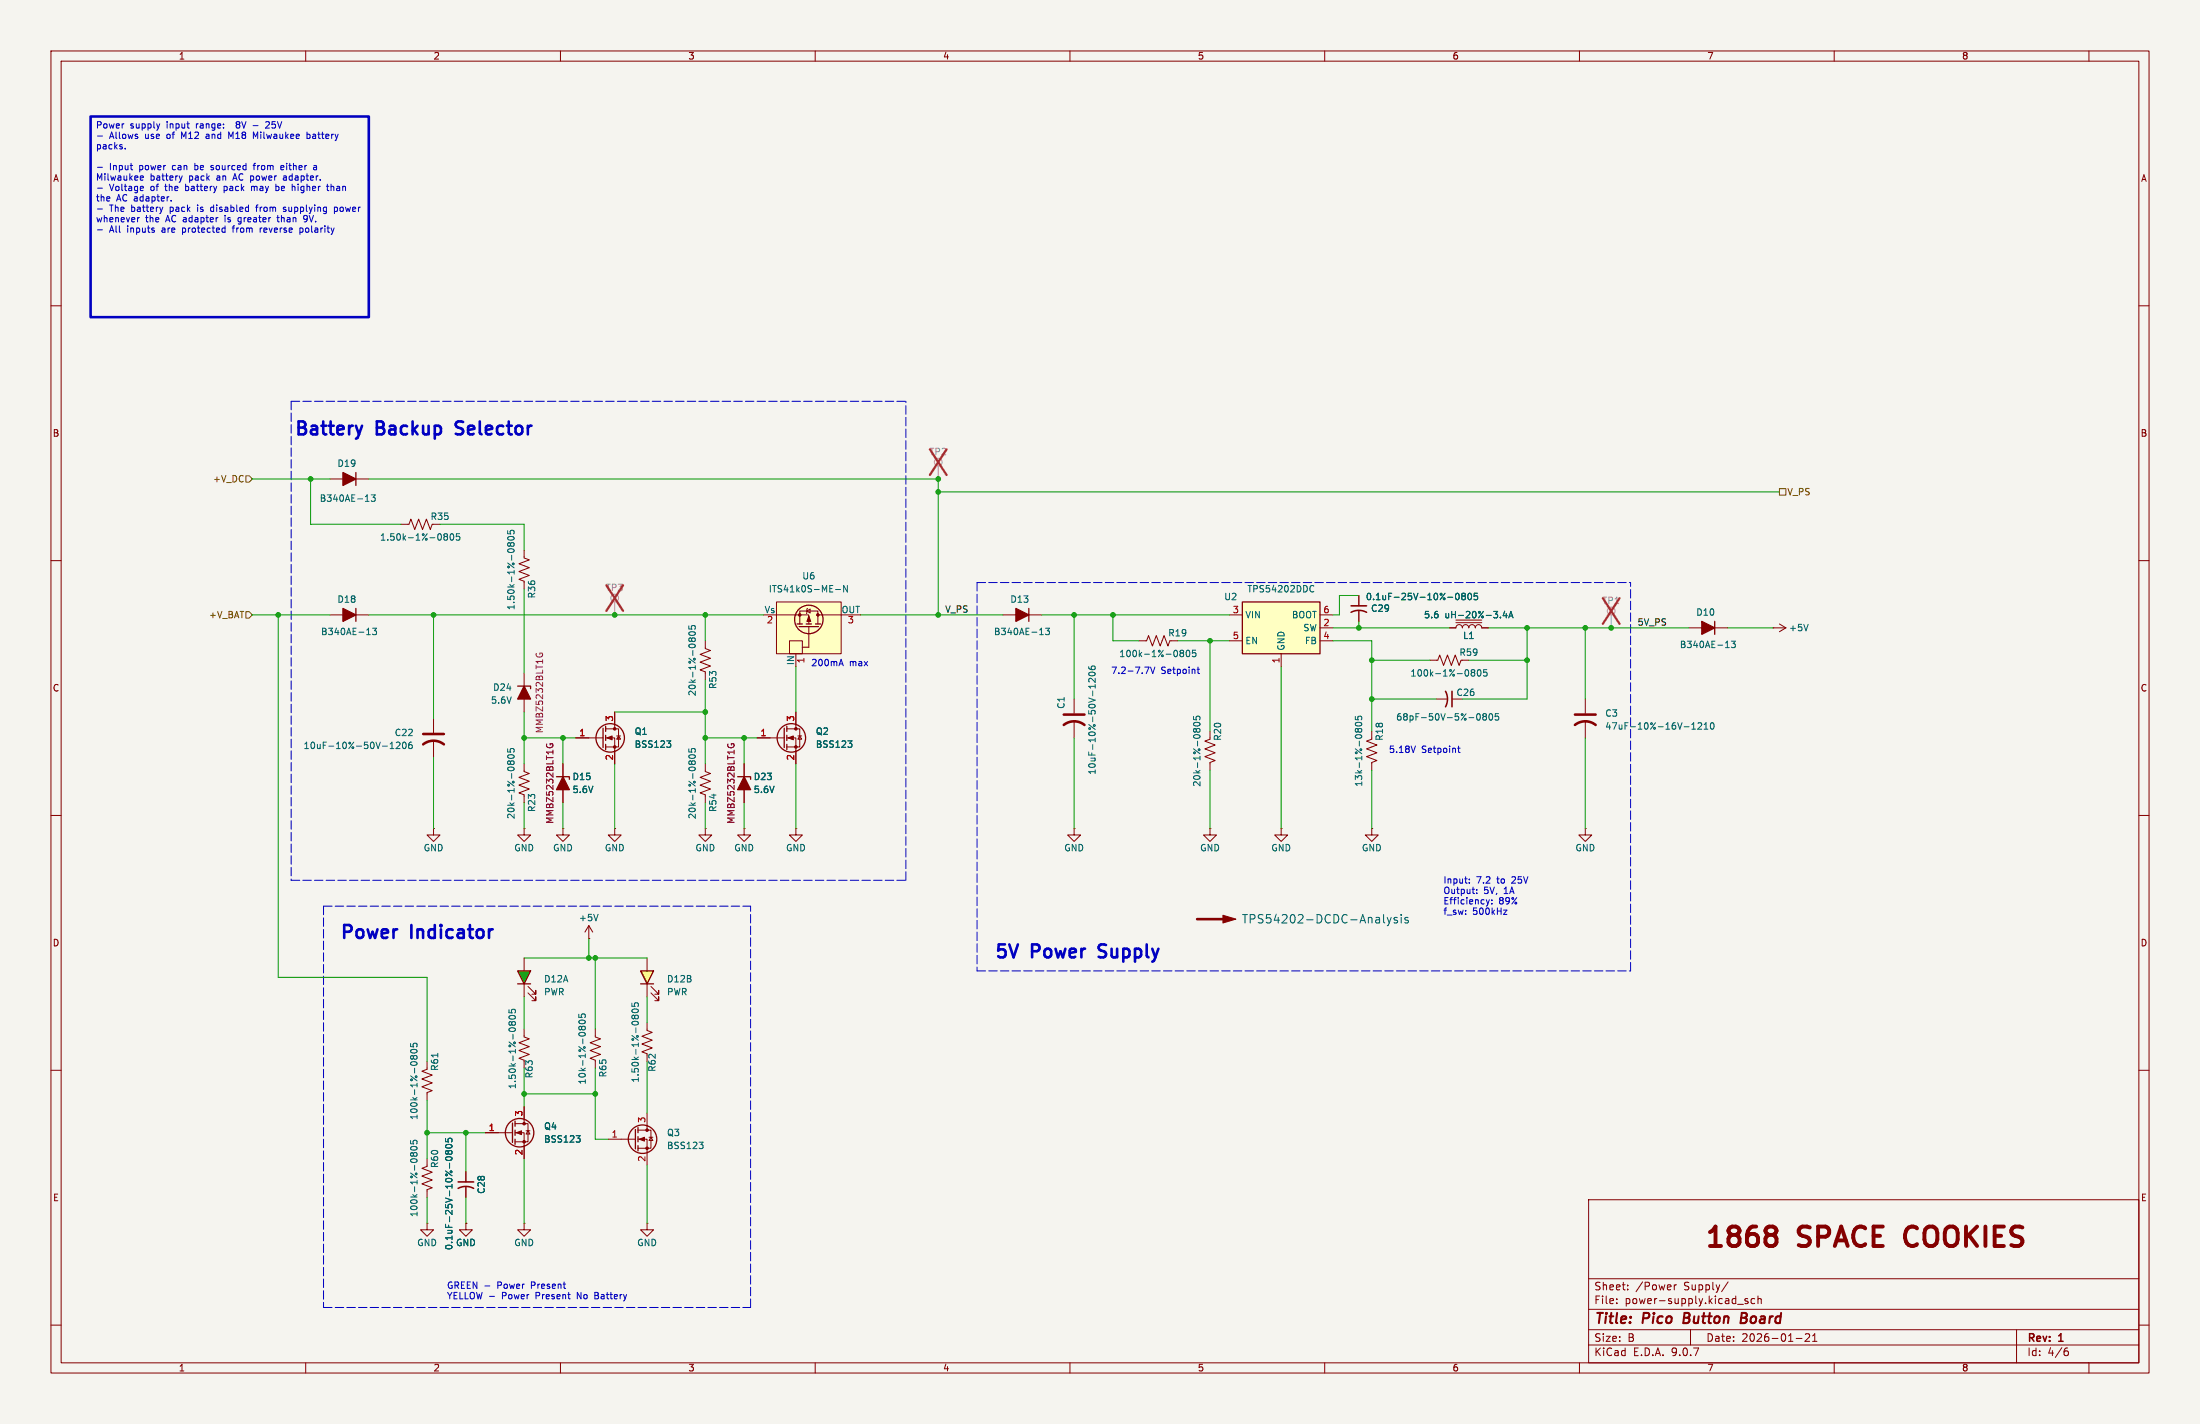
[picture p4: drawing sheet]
<svg xmlns="http://www.w3.org/2000/svg" width="432mm" height="279mm" viewBox="0 0 432 279" stroke-linecap="round" stroke-linejoin="round" font-family="sans-serif">
<path d="M0 0h431.8v279.4h-431.8z" fill="#f5f4ef" stroke="#f5f4ef" stroke-width=".2"/>
<g fill="none" stroke="#840000" stroke-width=".2">
<path d="M10 10h411.8v259.4h-411.8zM12 12h407.8v255.4h-407.8zM60 10v2M110 10v2M160 10v2M210 10v2M260 10v2M310 10v2M360 10v2M410 10v2M10 60h2M419.8 60h2"/>
<path d="M64.8 94h2.5M69.8 94h2.6M10 110h2M78.7 102.9h1.6l.3-1 .8 2 .8-2 .7 2 .8-2 .8 2 .3-1h1.6M102.9 108v1.5l1 .4-2 .7 2 .8-2 .7 2 .8-2 .8 1 .3v1.6M419.8 110h2M64.8 120.7h2.5M69.8 120.7h2.6M10 160h2M102.9 149.9v1.5l1 .4-2 .7 2 .8-2 .8 2 .7-2 .8 1 .4v1.5M110.5 149.9v2.5M110.5 154.9v2.6"/>
<path d="M146 149.9v2.5M146 154.9v2.6M419.8 160h2M102.9 162.6v1.2h1.2l-1.2 1.3-1.3-1.3h1.3M102.9 162.6h.1M110.5 162.6v1.2h1.3l-1.3 1.3-1.3-1.3h1.3M110.5 162.6h.1M120.6 162.6v1.2h1.3l-1.3 1.3-1.2-1.3h1.2M120.6 162.6h.1M146 162.6v1.2h1.3l-1.3 1.3-1.2-1.3h1.2M146 162.6h.1M156.2 162.6v1.2h1.3l-1.3 1.3-1.3-1.3h1.3"/>
<path d="M156.2 162.6h.1M115.6 184.2h.1M115.6 181.6l-.8 1.3M115.6 181.6l.7 1.3M115.6 181.6v2.6M10 210h2M102.9 201.9v1.6l1 .3-2 .8 2 .8-2 .7 2 .8-2 .7 1 .4M116.8 201.9v1.6l1.1 .3-2.1 .8 2.1 .8-2.1 .7 2.1 .8-2.1 .7 1 .4v1.6M419.8 210h2M311.8 235.4h108v32h-108zM10 260h2M311.8 256.9h108"/>
<path d="M311.8 250.9h108M317.3 255.6v.2M317.3 254.9v.1M319.5 252.9v.2M319.5 252.2v.1M328.6 252.1v1M329 252.1l-.2 .1-.2 .2M339.2 251.5l-1.3 1.9M341 255.9h1.2M343 254.9l-.3-.1-.2 .2v.2l.5 .2v.3h-.5M344.4 254.9l-.4-.1-.3 .3 .1 .6h.6M345 254.9l.3-.1 .3 .1 .1 .9"/>
<path d="M345 254.3v1.5M419.8 260h2M60 267.4v2M110 267.4v2M160 267.4v2M210 267.4v2M260 267.4v2M310 267.4v2M311.8 263.9h108M311.8 260.9h108M331.8 260.9v3M352.5 262.6h1.2"/>
<path d="M354.3 261.8l.6-.1 .2 .1 .1 .3-.9 1.1h.9M355.8 263.2h.8M355.8 262.1l.4-.4v1.5M360 267.4v2M395.8 260.9v6.5M405.4 265.1h.4l.2 .2-.1 .5-.5 .2M405.8 264.5l-.4 .1M410 267.4v2"/>
</g>
<path d="M330.6 257.6l-.2 2h.7M341.8 258.6h.6M342.4 258.6l.3 .1M342.5 257.6h-.6l-.3 2 1-.1M342.6 258.5l-.2 .1" fill="none" stroke="#840000" stroke-width=".4"/>
<path d="M347.2 240.7h.8a.82 .82 0 0 1 .7 .8 .82 .82 0 0 1-.7 .8M347.2 242.3h.8M348 242.3l.5 .4 .2 .3v.7l-.4 .6-.3 .2h-.8M374.3 241.2a2.64 2.64 0 0 0 0 2.7" fill="none" stroke="#840000" stroke-width=".76"/>
<g fill="none" stroke="#9c9b98" stroke-width=".2">
<path d="M120.6 118.1v2.6"/>
<circle cx="120.6" cy="117.3" r=".76"/>
</g>
<path d="M119 114.8l3.3 5.1M122.3 114.8l-3.3 5.1" fill="none" stroke="#e12e31" stroke-width=".46"/>
<path d="M69.8 92.7v2.6M69.8 119.4v2.5M109.2 152.4h2.6v.5M144.8 152.4h2.5v.5" fill="none" stroke="#840000" stroke-width=".25"/>
<g fill="#840000" stroke="#840000" stroke-width=".25">
<path d="M146 152.4l1.3 2.5h-2.5z"/>
<path d="M67.3 92.7l2.5 1.3-2.5 1.3z"/>
<path d="M67.3 119.4l2.5 1.3-2.5 1.2z"/>
<path d="M110.5 152.4l1.3 2.5h-2.6z"/>
</g>
<path d="M107.3 146v.3l.1 .3M108 146.2v-.3l.5 .1v.3l-.2 .3M142.9 146l-.1 .3 .2 .3M143.5 146.2v-.3l.5 .1 .1 .3-.2 .3" fill="none" stroke="#840084" stroke-width=".2"/>
<g fill="none" stroke="#006464" stroke-width=".2">
<path d="M71.7 98.4h.7M72.9 97.1h.7l-.4 .5 .4 .1v.5l-.2 .2-.5-.2M87.4 105.3l-.3-.3 .3-.3h.2l.2 .3-.2 .3M87.4 105.3l-.3 .2 .1 .4 .2 .1 .3-.1 .1-.2v-.2l-.2-.2M87.4 105.3h.2M88.5 104.8l.1-.1a.68 .68 0 0 1 .5 .7 .68 .68 0 0 1-.5 .6 .84 .84 0 0 1-.1-1.2zM90.2 104.7h-.6l-.1 .6 .2-.1 .4 .1 .2 .1-.1 .5-.2 .1-.5-.1M99.6 104.1v.6l.6 .1-.1-.2 .1-.4 .2-.2 .4 .1 .1 .2-.1 .5M99.8 105.4a.69 .69 0 0 1 1.1 .3 .72 .72 0 0 1-1.3-.1zM100.2 106.7l-.3-.2-.3 .2 .1 .4 .2 .1 .3-.2M100.2 106.7v.3M100.2 106.7l.2-.2h.4l.1 .2-.1 .4-.1 .1-.4-.1-.1-.1"/>
<path d="M72 124.5h.7M73.1 123.3h.8l-.4 .4 .3 .2v.5l-.1 .1-.6-.1M99.6 146.9v.6l.6 .1-.1-.2 .1-.4 .2-.1h.4l.1 .2-.1 .5M99.8 148.2a.69 .69 0 0 1 1.1 .3 .72 .72 0 0 1-1.3-.1zM100.2 149.5l-.3-.2-.3 .2v.3M100.2 149.5l.2-.2h.3l.1 .1 .1 .4M100.2 149.5v.3M117.4 179.4l-.4 1.3M99.9 198.1v.6l.6 .1-.1-.2v-.4l.2-.2 .4 .1 .2 .2-.2 .5M100 199.4a.75 .75 0 0 1 1.2 .3 .72 .72 0 0 1-1.3-.2zM113.6 199v.6l.6 .1-.1-.2 .1-.4 .1-.2 .5 .1 .1 .2-.1 .5M100.4 200.7l-.2-.3-.3 .3v.2l.2 .3 .3-.3"/>
<path d="M100.4 200.7l.3-.3h.2l.3 .3-.1 .4-.2 .1-.3-.1-.2-.2M100.4 200.7v.2M113.7 200.3a.69 .69 0 0 1 1.2 .3 .72 .72 0 0 1-1.3-.2zM114.2 201.6l-.3-.2-.3 .2v.2M114.2 201.6l.2-.2h.2l.2 .1 .1 .3M114.2 201.6v.2"/>
</g>
<path d="M125.7 190.5h2.6l-1.3 2.5z" fill="#ff0"/>
<path d="M127 188v2.5M127 193v2.6M127.8 194.8l1.5 1.5v-.7v.7h-.8M127.8 193.5l1.5 1.6v-.8v.8h-.8" fill="none" stroke="#840000" stroke-width=".2"/>
<path d="M125.7 190.5h2.6l-1.3 2.5zM125.7 193h2.6" fill="none" stroke="#840000" stroke-width=".25"/>
<path d="M101.6 190.5h2.5l-1.2 2.5z" fill="#00c200"/>
<g fill="none" stroke="#840000" stroke-width=".2">
<path d="M102.9 132.1v2.5M102.9 137.2v2.5M120.6 139.7v3.3M138.4 125.7v1.6l1 .3-2 .8 2 .8-2 .7 2 .8-2 .7 1 .4v1.6M156.2 139.7v3.3M223.5 125.7h1.5l.4-1 .8 2 .7-2 .8 2 .8-2 .7 2 .4-1h1.5M280.7 129.5h1.5l.4-1 .7 2.1 .8-2.1 .8 2.1 .7-2.1 .8 2.1 .4-1.1h1.5M281.9 137.2h2.1M284.5 123.2l1.3-.1a.63 .63 0 0 1 .6-.5 .63 .63 0 0 1 .6 .6v-.1a.63 .63 0 0 1 .7-.5 .63 .63 0 0 1 .6 .6v-.1a.63 .63 0 0 1 .7-.5 .63 .63 0 0 1 .6 .6v-.1a.63 .63 0 0 1 .6-.5 .63 .63 0 0 1 .6 .6h1.3M285 137.2h2M285.7 122.2h5.1M285.7 121.7h5.1"/>
<path d="M311.1 137.2v2.8M331.5 123.2h2.5M336.5 123.2h2.6M348 123.2h.1M348 123.2h2.5M349.2 122.4l1.3 .8M350.5 123.2l-1.3 .8M85.1 141v2.8M85.1 145.3v3.3M113 144.8h5.4M118.9 143h2.5v3.6h-2.5M118.9 144.8h1.7v5.1"/>
<path d="M121 144.4h.8M121.4 144.4l.4 .6h-.8zM138.4 149.9v1.5l1 .4-2 .7 2 .8-2 .8 2 .7-2 .8 1 .4v1.5M148.6 144.8h5.3M154.4 143h2.6v3.6h-2.6M154.4 144.8h1.8v5.1M156.6 144.4h.8M157 144.4l.4 .6h-.8zM237.5 143.5v1.5l-1 .4 2 .8-2 .7 2 .8-2 .8 2 .7-1 .4v1.5M311.1 141.5v3.3M85.1 162.6v1.2h1.3l-1.3 1.3-1.3-1.3h1.3M85.1 162.6h.1"/>
<path d="M138.4 162.6v1.2h1.3l-1.3 1.3-1.2-1.3h1.2M138.4 162.6h.1M237.5 162.6v1.2h1.3l-1.3 1.3-1.3-1.3h1.3M237.5 162.6h.1M251.5 162.6v1.2h1.2l-1.2 1.3-1.3-1.3h1.3M251.5 162.6h.1M269.2 162.6v1.2h1.3l-1.3 1.3-1.2-1.3h1.2M269.2 162.6h.1M311.1 162.6v1.2h1.3l-1.3 1.3-1.2-1.3h1.2M311.1 162.6h.1M102.9 188v2.5M102.9 193v2.6"/>
<path d="M103.6 194.8l1.6 1.5v-.7v.7h-.8M103.6 193.5l1.6 1.6v-.8v.8h-.8M83.8 208.3v1.5l-1 .4 2 .7-2 .8 2 .8-2 .7 2 .8-1 .4v1.5M102.9 217.2v3.3M127 200.7v1.5l1 .4-2 .7 2 .8-2 .8 2 .7-2 .8 1 .4M127 218.4v3.3M83.8 227.3v1.6l-1 .3 2 .8-2 .8 2 .7-2 .8 2 .7-1 .4v1.6M91.4 229.9v2M91.4 232.9v2.1M95.2 222.3h5.4M101.1 220.5h2.5v3.5h-2.5M101.1 222.3h1.8v5"/>
<path d="M103.3 221.9h.7M103.6 221.9l.4 .6h-.7zM119.4 223.5h5.3M125.2 221.7h2.6v3.6h-2.6M125.2 223.5h1.8v5.1M127.4 223.1h.7M127.8 223.1l.3 .7h-.7zM83.8 240v1.3h1.3l-1.3 1.3-1.3-1.3h1.3M83.8 240h.1M91.4 240v1.3h1.3l-1.3 1.3-1.2-1.3h1.2M91.4 240h.1M102.9 240v1.3h1.2l-1.2 1.3-1.3-1.3h1.3"/>
<path d="M102.9 240h.1M127 240v1.3h1.3l-1.3 1.3-1.3-1.3h1.3M127 240h.1"/>
</g>
<g fill="none" stroke="#840000" stroke-width=".25">
<path d="M101.6 134.6h2.5v.5M336.5 121.9v2.6M118.4 142.9v3.8M118.9 142.5v1M118.9 144.3v1M118.9 146.1v1M153.9 142.9v3.8M154.4 142.5v1M154.4 144.3v1M154.4 146.1v1M101.6 190.5h2.5l-1.2 2.5zM101.6 193h2.5"/>
<path d="M101.1 220v1M100.6 220.3v3.9M101.1 221.7v1.1M101.1 223.5v1M124.7 221.6v3.8M125.2 221.2v1.1M125.2 223v1M125.2 224.8v1"/>
<circle cx="119.8" cy="144.8" r="2.79"/>
<circle cx="155.3" cy="144.8" r="2.79"/>
<circle cx="102" cy="222.2" r="2.79"/>
<circle cx="126.1" cy="223.5" r="2.79"/>
</g>
<g fill="#840000" stroke="#840000" stroke-width=".2">
<path d="M154.7 144.8l1-.4v.8z"/>
<path d="M101.3 222.3l1.1-.4v.7z"/>
<path d="M125.5 223.5l1-.4v.8z"/>
<path d="M119.1 144.8l1-.4v.8z"/>
<path d="M240 179.6l2.6 .7-2.6 .8z"/>
<circle cx="156.2" cy="143" r=".25"/>
<circle cx="156.2" cy="146.6" r=".25"/>
<circle cx="102.9" cy="220.5" r=".25"/>
<circle cx="102.9" cy="224" r=".25"/>
<circle cx="127" cy="221.7" r=".25"/>
<circle cx="127" cy="225.3" r=".25"/>
<circle cx="120.6" cy="143" r=".25"/>
<circle cx="120.6" cy="146.6" r=".25"/>
</g>
<g fill="none" stroke="#006464" stroke-width=".2">
<path d="M295.3 119.9l-.3 .9h.8M135.2 122.8v.6l.6 .1-.1-.2v-.4l.2-.2 .4 .1 .2 .2-.2 .5M135.3 124.1a.69 .69 0 0 1 1.2 .3 .72 .72 0 0 1-1.3-.2zM135.7 125.4l-.3-.2-.2 .2v.2M135.7 125.4l.3-.2h.2l.2 .1 .1 .3M135.7 125.4v.2M231.6 127.9l.2 .2M231.6 127.8l.2-.2h.4l.1 .3-.2 .2M231.8 128.1h.3M231.8 128.1l-.2 .3M232.1 128.1l.2 .3-.1 .4h-.4l-.2-.2M233 127.6h.1a.68 .68 0 0 1 .4 .6 .68 .68 0 0 1-.4 .6 .84 .84 0 0 1-.1-1.2z"/>
<path d="M234.7 127.6h-.6l-.1 .6 .2-.1h.4l.1 .2v.4l-.2 .1-.5-.1M288.7 131.7l.3 .2M288.7 131.6l.3-.2 .3 .1 .2 .2-.3 .2M289 131.9h.2M289 131.9l-.3 .3M289.2 131.9l.3 .3-.2 .4-.3 .1-.3-.3M290.1 131.5l.2-.1a.68 .68 0 0 1 .4 .6 .68 .68 0 0 1-.4 .7l-.3-.5zM291.8 131.4h-.6v.6l.1-.1h.5l.1 .2-.1 .4-.2 .2-.4-.2M295.6 120.4v.8M296.1 121.2l.4-1.2 .5 1.2M296.2 120.9h.6M338.7 127.1h.7"/>
<path d="M339.8 125.8h.8l-.4 .5 .3 .1v.6l-.1 .1-.6-.1M354.9 122.5l-.4 1.3M76.6 146.9h.7M76.6 146l.3-.4v1.3M77.8 145.7l.5-.1 .2 .4-.8 .9h.8M79.1 145.7l.2-.1a.68 .68 0 0 1 .4 .6 .68 .68 0 0 1-.4 .7l-.3-.5zM80.8 145.6l-.4 .1-.1 .2-.1 .7 .2 .3 .5-.1v-.5l-.1-.1-.4-.1-.2 .2M130.9 145.4h.7l-.4 .4M131.4 145.8l.2 .3v.3l-.2 .2M135.2 146.9v.6l.6 .1-.1-.2v-.4l.2-.1h.4l.2 .2-.2 .5M135.3 148.2a.69 .69 0 0 1 1.2 .3 .72 .72 0 0 1-1.3-.1zM135.7 149.5l-.3-.2-.2 .2v.3"/>
<path d="M135.7 149.5v.3M135.7 149.5l.3-.2h.2l.2 .1 .1 .4M166.4 145.4h.8l-.4 .4M167 145.8l.2 .3v.3l-.2 .2M234.3 140.6v.6h.6l-.2-.1 .1-.5 .2-.1 .4 .1 .1 .2-.1 .4M234.3 141.9a.75 .75 0 0 1 1.2 .2 .72 .72 0 0 1-1.2-.1zM234.8 143.2l-.3-.3-.2 .3v.2M234.8 143.2l.2-.3h.3l.2 .2v.3M234.8 143.2v.2M289.9 140.3l.2-.3a.68 .68 0 0 1 .5 .7 .68 .68 0 0 1-.5 .6l-.2-.2M291.3 140.6l-.3-.3 .3-.3h.2l.3 .3-.3 .3M291.3 140.6l-.3 .2 .1 .4 .2 .1 .3-.1 .2-.1v-.3l-.3-.2"/>
<path d="M291.3 140.6h.2M292.4 140.1l.1-.1a.68 .68 0 0 1 .5 .7 .68 .68 0 0 1-.5 .6l-.3-.5zM294.1 140h-.6l-.1 .6 .2-.1 .5 .1 .1 .2-.1 .4-.2 .1-.5-.1M332.1 143.1h.7M332.1 142.2l.3-.4v1.3M333.3 141.9l.5-.1 .2 .4-.8 .9h.8M334.5 143.1h.7M334.5 142.2l.3-.4v1.3M335.9 141.9l.1-.1a.68 .68 0 0 1 .4 .6 .68 .68 0 0 1-.4 .7 .84 .84 0 0 1-.1-1.2zM272.3 180l.4 1.1M273.1 180l-.4 1.1M275 179.4v.2"/>
<path d="M275 180v1.1M124 196.8v.6l.6 .1-.1-.2 .1-.4 .1-.1h.5l.1 .2-.1 .5M124.1 198.2a.75 .75 0 0 1 1.2 .2 .72 .72 0 0 1-1.3-.1zM124.6 199.4l-.3-.2-.3 .2v.3l.3 .2 .3-.2M124.6 199.4l.2-.2h.3l.2 .2-.1 .4-.1 .1-.4-.1-.1-.1M124.6 199.4v.3M272.7 181.1l-.2 .4-.2 .1M274.2 180.1l-.4-.1-.2 .2 .1 .3 .5 .1v.4h-.6M276.4 180.1l-.4-.1-.3 .2 .1 .3 .6 .1v.4h-.7M80.6 204.7v.6l.6 .1-.1-.2v-.4l.2-.1h.4l.2 .2-.2 .5M80.7 206a.69 .69 0 0 1 1.2 .3 .72 .72 0 0 1-1.3-.1zM81.1 207.6l-.2 .2"/>
<path d="M81.1 207.3l-.2-.2-.3 .1v.4l.2 .2M81.1 207.3l.3-.2 .4 .1 .1 .4-.3 .2M81.1 207.3v.3M81.1 207.6l.3 .2M85.9 206.7v.7M80.6 223.8v.6l.6 .1-.1-.2v-.4l.2-.2 .4 .1 .2 .2-.2 .5M80.7 225.1a.69 .69 0 0 1 1.2 .3 .72 .72 0 0 1-1.3-.2zM81.1 226.4l-.2-.2-.3 .1v.3l.2 .3M81.1 226.4v.2M81.1 226.4l.3-.2 .4 .1 .1 .3-.3 .3M81.1 226.6l-.2 .3M81.1 226.6l.3 .3"/>
<path d="M87.4 223.4v.6l.7 .1-.2-.2 .1-.4 .2-.2 .4 .1 .1 .2-.1 .5M87.5 224.7a.75 .75 0 0 1 1.2 .3 .72 .72 0 0 1-1.3-.2zM87.5 227.1a.75 .75 0 0 1 1.2 .3 .72 .72 0 0 1-1.3-.1zM88 226l-.3-.2-.3 .2v.2l.3 .3 .3-.3M88 226l.2-.2h.4l.1 .2v.4l-.2 .1-.4-.1-.1-.2M88 226v.2M113.1 222.8h.8l-.5 .5M113.6 223.3l.3 .3v.3l-.3 .2M137.2 224.1h.8l-.4 .5M137.8 224.6l.2 .2v.3l-.2 .3"/>
</g>
<path d="M283.7 135.6a3.2 3.2 0 0 1 0 3.1M285 135.6v3.1M89.9 233.2a3.2 3.2 0 0 1 3.1 0M89.9 231.9h3.1" fill="none" stroke="#840000" stroke-width=".3"/>
<path d="M83.1 146.1a3.3 3.3 0 0 1 4 0M83.1 144h4M309.1 142.2a3.3 3.3 0 0 1 4.1 0M309.1 140.2h4.1M234.9 180.3h6.4" fill="none" stroke="#840000" stroke-width=".51"/>
<g fill="#840000" stroke="#840000" stroke-width=".25">
<path d="M102.9 134.6l1.2 2.6h-2.5z"/>
<path d="M334 121.9l2.5 1.3-2.5 1.3z"/>
</g>
<path d="M105.3 128.2l-.1 .3 .2 .3M106 128.4v-.3l.4 .1 .1 .3-.2 .3" fill="none" stroke="#840084" stroke-width=".2"/>
<g fill="none" stroke="#9c9b98" stroke-width=".2">
<path d="M184.1 91.4v2.6M316.2 120.7v2.5"/>
<circle cx="184.1" cy="90.7" r=".76"/>
<circle cx="316.2" cy="119.9" r=".76"/>
</g>
<path d="M182.5 88.2l3.3 5M185.8 88.2l-3.3 5M314.6 117.4l3.3 5M317.9 117.4l-3.3 5" fill="none" stroke="#e12e31" stroke-width=".46"/>
<path d="M243.8 118.1h15.3v10.2h-15.3z" fill="#ffffc2"/>
<path d="M201.9 119.4v2.5M243.8 118.1h15.3v10.2h-15.3z" fill="none" stroke="#840000" stroke-width=".25"/>
<g fill="none" stroke="#840000" stroke-width=".2">
<path d="M266.7 116.8v2.1M266.7 119.9v2M196.8 120.7h2.6M201.9 120.7h2.6M210.8 137.2v2.8M241.3 120.7h2.5M241.3 125.7h2.5M251.5 128.3v2.5M259.1 120.7h2.5M259.1 125.7h2.5M259.1 123.2h2.5M210.8 141.5v3.3"/>
<path d="M269.2 143.5v1.5l-1 .4 2.1 .8-2.1 .7 2.1 .8-2.1 .8 2.1 .7-1.1 .4v1.5M210.8 162.6v1.2h1.3l-1.3 1.3-1.3-1.3h1.3M210.8 162.6h.1"/>
</g>
<g fill="none" stroke="#006464" stroke-width=".2">
<path d="M257.3 114.9l.6 .1M257.9 116l-.6 .1M285.8 116.5l.2-.1a.68 .68 0 0 1 .4 .6 .68 .68 0 0 1-.4 .7l-.3-.5zM287.1 116.9l-.2-.2 .2-.3h.3l.2 .2-.2 .3M287.1 116.9l-.2 .3v.4l.2 .1 .4-.1 .1-.2v-.2l-.2-.3M287.1 116.9h.3M288.2 116.5l.2-.1a.68 .68 0 0 1 .4 .6 .68 .68 0 0 1-.4 .7l-.3-.5zM290 116.4h-.6l-.1 .6 .2-.1h.4l.1 .2v.5l-.2 .1-.5-.1M204 124.5h.8M205.2 123.3h.8l-.4 .4 .3 .2v.5l-.2 .1-.5-.1M213.7 130.8v.4l.3 .1 .7 .1 .3-.2-.2-.5h-.4l-.2 .1v.4l.2 .2M213.7 132.1a.75 .75 0 0 1 1.3 .2 .72 .72 0 0 1-1.3-.1z"/>
<path d="M215 133.1v.8l-1-.8-.3 .2 .1 .5M215 134.3v.7M215 134.7h-1.3l.3 .3M266 140.6v.6h.6l-.1-.1 .1-.5 .1-.1 .5 .1 .1 .2-.1 .4M266.1 141.9a.75 .75 0 0 1 1.2 .2 .72 .72 0 0 1-1.3-.1zM266.6 143.2l-.3-.3-.3 .3v.2M266.6 143.2l.2-.3h.2l.2 .2 .1 .3M266.6 143.2v.2"/>
</g>
<path d="M265.2 118.9h3M265.2 120.1a3.2 3.2 0 0 1 3 0" fill="none" stroke="#840000" stroke-width=".3"/>
<path d="M199.4 119.4l2.5 1.3-2.5 1.2z" fill="#840000" stroke="#840000" stroke-width=".25"/>
<path d="M208.8 142.2a3.3 3.3 0 0 1 4.1 0M208.8 140.2h4.1" fill="none" stroke="#840000" stroke-width=".51"/>
<path d="M152.4 118.1h12.7v10.2h-12.7z" fill="#ffffc2"/>
<g fill="none" stroke="#840000" stroke-width=".2">
<path d="M152.4 118.1h12.7v10.2h-12.7zM158.4 119.9l.6-.4v.8zM158.5 119.4l-.3 1M266.7 116.8v2.1M266.7 119.9v2M120.6 139.7v2.5M152.4 120.7h6.3v1.7M154.9 125.7h2.6v2.6h-2.6zM156.2 128.3v2.5M156.2 139.7v2.5M157 122.4v-2.5h3.5v2.5M158.7 122.9v4.1h-1.2"/>
<path d="M160.5 120.7h8.4M284.5 123.2h1.2M290.8 123.2h1.3M110.5 149.9v2.5M110.5 154.9v2.6M113 144.8h2.6M120.6 147.3v2.6M146 149.9v2.5M146 154.9v2.6M148.6 144.8h2.5M156.2 147.3v2.6M102.9 217.2v2.5"/>
<path d="M91.4 229.9v2M91.4 232.9v2.1M95.2 222.3h2.6M102.9 224.8v2.5M91.4 240h.1"/>
</g>
<g fill="#840000" stroke="#840000" stroke-width=".2">
<path d="M158.7 120.9l.4 1h-.7z"/>
<circle cx="157" cy="120.6" r=".25"/>
<circle cx="160.5" cy="120.6" r=".25"/>
</g>
<g fill="none" stroke="#840000" stroke-width=".25">
<path d="M156.5 122.4h1M156.8 122.9h3.9M158.2 122.4h1.1M160 122.4h1"/>
<circle cx="158.7" cy="121.5" r="2.79"/>
</g>
<g fill="none" stroke="#006464" stroke-width=".2">
<path d="M164 115.7h1M166.3 114.9v1.2l-.7-1.2v1.2M285.8 116.5l.2-.1a.68 .68 0 0 1 .4 .6 .68 .68 0 0 1-.4 .7l-.3-.5zM287.1 116.9l-.2-.2 .2-.3h.3l.2 .2-.2 .3M287.1 116.9l-.2 .3v.4l.2 .1 .4-.1 .1-.2v-.2l-.2-.3M287.1 116.9h.3M288.2 116.5l.2-.1a.68 .68 0 0 1 .4 .6 .68 .68 0 0 1-.4 .7l-.3-.5zM290 116.4h-.6l-.1 .6 .2-.1h.4l.1 .2v.5l-.2 .1-.5-.1M295.3 119.9l-.3 .9h.8M295.6 120.4v.8M296.1 121.2l.4-1.2 .5 1.2M296.2 120.9h.6"/>
<path d="M130.9 145.4h.7l-.4 .4M131.4 145.8l.2 .3v.3l-.2 .2M166.4 145.4h.8l-.4 .4M167 145.8l.2 .3v.3l-.2 .2M87.4 223.4v.6l.7 .1-.2-.2 .1-.4 .2-.2 .4 .1 .1 .2-.1 .5M87.5 224.7a.75 .75 0 0 1 1.2 .3 .72 .72 0 0 1-1.3-.2zM87.5 227.1a.75 .75 0 0 1 1.2 .3 .72 .72 0 0 1-1.3-.1zM88 226l-.3-.2-.3 .2v.2l.3 .3 .3-.3M88 226l.2-.2h.4l.1 .2v.4l-.2 .1-.4-.1-.1-.2M88 226v.2M113.1 222.8h.8l-.5 .5M113.6 223.3l.3 .3v.3l-.3 .2"/>
</g>
<path d="M48.3 93.3h.6l.6 .7-.6 .6h-.6zM349.2 95.9h1.3v1.3h-1.3zM48.3 120h.6l.6 .7-.6 .6h-.6z" fill="none" stroke="#725600" stroke-width=".2"/>
<path d="M57.1 78.7v94M57.1 78.7h120.7M191.8 114.3v76.2M191.8 114.3h128.2M57.1 172.7h120.7M63.5 177.8v78.7M63.5 177.8h83.8M177.8 172.7v-94M191.8 190.5h128.2M320 190.5v-76.2M63.5 256.5h83.8M147.3 256.5v-78.7" fill="none" stroke="#0000c2" stroke-width=".2" stroke-dasharray="1.7 .6"/>
<g fill="none" stroke="#009600" stroke-width=".2">
<path d="M49.5 94h15.3M61 94v8.9h17.7M72.4 94h111.7v26.7M184.1 96.5h165.1M86.4 102.9h16.5v5.1M102.9 115.6v16.5M266.7 116.8h-3.8v3.9h-1.3M49.5 120.7h15.3M54.6 120.7v71.1h29.2v16.5M72.4 120.7h77.5M85.1 120.7v20.3M102.9 139.7v10.2"/>
<path d="M120.6 139.7h17.8M138.4 120.7v5M138.4 133.4v16.5M156.2 130.8v8.9M168.9 120.7h27.9M204.5 120.7h36.8M210.8 120.7v16.5M218.4 120.7v5h5.1M231.1 125.7h10.2M237.5 125.7v17.8M251.5 130.8v31.8M261.6 125.7h7.6v17.8"/>
<path d="M261.6 123.2h22.9M266.7 121.9v1.3M269.2 137.2h12.7M269.2 129.5h11.5M288.3 129.5h11.4M292.1 123.2h39.4M299.7 123.2v14h-12.7M311.1 123.2v14M339.1 123.2h8.9M85.1 148.6v14M102.9 157.5v5.1M102.9 144.8h10.1"/>
<path d="M110.5 144.8v5.1M110.5 157.5v5.1M120.6 149.9v12.7M138.4 144.8h10.2M138.4 157.5v5.1M146 144.8v5.1M146 157.5v5.1M156.2 149.9v12.7M210.8 144.8v17.8M237.5 151.1v11.5M269.2 151.1v11.5M311.1 144.8v17.8"/>
<path d="M102.9 188h24.1M102.9 195.6v6.3M115.6 184.2v3.8M116.8 188v13.9M127 195.6v5.1M83.8 215.9v11.4M102.9 209.6v7.6M102.9 214.6h13.9M116.8 209.6v13.9h2.6M127 208.3v10.1M83.8 235v5M83.8 222.3h11.4"/>
<path d="M91.4 222.3v7.6M91.4 235v5M102.9 227.3v12.7M127 228.6v11.4"/>
</g>
<path d="M17.8 22.9h54.6v39.3h-54.6zM71.1 83.5l-.6 1.7M96.5 182.3h.2" fill="none" stroke="#0000c2" stroke-width=".51"/>
<g fill="none" stroke="#0000c2" stroke-width=".2">
<path d="M19.1 26.7h1M19.1 32.8h1M19.1 36.9h1M24.6 29.1v.1M25.5 32.5h.5M25.9 33.3h.1M27.6 35.3h.5M28 36.6l.1 .3-.6 .1M28.1 37.3l-.1 .1M28.1 34.7v.1l-.6 .1M31.4 24.3l-.4 .8M33.6 39.3v.1"/>
<path d="M35.8 34.5l-.3 .9M40.6 26.7l-.2 .2 .2 .3M41.4 33.3h.1M41.6 32.5l-.2 .1 .2 .3M44 36.6v1.2M44 37.3l.1 .1M44.1 36.6h-.1M45.3 26.8l-.4-.9v1.3M46.6 23.9l-.3 .2 .3 .3-.2 .1-.1 .4 .3 .2M49.4 36.6v.8M49.7 24.7h.9M49.7 32.5h.5"/>
<path d="M50.2 32l-.3 .2v1.1M50.6 25.9l-.4 .9-.5-.9v1.3M52.8 23.9h-.5l-.1 .1M52.8 24.4l-.7 .7h.8M54.2 36.1v1.3M54.7 37.3l-.2 .1-.3-.1M55.7 32.5h-.4l-.2 .1 .1 .7h.5M55.7 32.8l-.6 .1M56 34.5l-.3 .1M56.1 34.9h-.3l-.2 .2 .1 .2 .4 .1M57.9 36.7v.7M60.3 25.9v1.3"/>
<path d="M60.3 26.4l.3-.1 .3 .3-.2 .5h-.4M61.6 32.5h.5v.8M62.1 32.8h-.4l-.2 .2 .2 .3h.4M64.1 36.6h.5M64.2 36.1v1.1l.4 .2M65 36.1v1.3M65.2 36.6l-.2 .1M19.1 41h1M19.1 45.1h1M27.1 42.8l-.1 .1M32 40.6l-.3 .9M41.5 40.7l-.2 .2 .2 .5"/>
<path d="M44.1 44.7l.1 .1M44.2 44.3v1.3M44.2 45.5l-.1 .1M45.6 44.7h.4M45.7 44.5v1.1M46.8 43.9l.1 .1M47 42.7l-.3 .2v.4l.3 .2M50.2 40.6h.4M50.6 40.2l-.3 .2v1.1M51.1 44.7v.9M51.1 44.9v.1M54.3 42.7h.5"/>
<path d="M54.5 42.3v1.1l.3 .1M56.1 40.7l-.3-.1-.2 .3 .5 .3M56.1 41.3l-.1 .2-.4-.1M58.9 44.8l.3-.1 .2 .2M58.9 44.7v1.3M59.4 45.5l-.2 .1-.3-.1M59.6 42.8l.2 .3 .4-.1M60.1 43.4l-.4 .1M65.6 40.7l.4-.1 .2 .3-.1 .5h-.5M65.6 40.6v1.3M164.8 130.3h.6M165.1 129.4l.4 1.2"/>
<path d="M224.7 130.9h.8l-.5 1.3M225.8 130.9l.4 1.3 .5-1.3M235 131.3h.4M235.1 130.9v1.1l.3 .2M277.8 146.4l-.4 1.2M286.1 146.8h.5M286.3 146.4v1.1l.3 .1M288.4 173.2v.1M288.4 172.5v.1M289.8 175.2v.1M289.8 174.5v.2M291.7 176.5l.3 .9"/>
<path d="M292 177.4l-.3 .4M292.3 176.5l-.3 .9M292.8 177.3v.1M292.8 176.6v.1M295.1 178.6h.7l-.7 .8h.7M95.2 252.3h.9M96.1 254.4h.9M116.8 254.2h.4M117.2 253.6h-.4v1.2h.4"/>
</g>
<path d="M107.3 146v.3l.1 .3M108 146.2v-.3l.5 .1v.3l-.2 .3M142.9 146l-.1 .3 .2 .3M143.5 146.2v-.3l.5 .1 .1 .3-.2 .3" fill="none" stroke="#840084" stroke-width=".2"/>
<g fill="#009600" stroke="#009600" stroke-width=".2">
<circle cx="210.8" cy="120.7" r=".46"/>
<circle cx="184.1" cy="120.7" r=".46"/>
<circle cx="218.4" cy="120.7" r=".46"/>
<circle cx="184.1" cy="94" r=".46"/>
<circle cx="184.1" cy="96.5" r=".46"/>
<circle cx="237.5" cy="125.7" r=".46"/>
<circle cx="61" cy="94" r=".46"/>
<circle cx="138.4" cy="144.8" r=".46"/>
<circle cx="138.4" cy="120.7" r=".46"/>
<circle cx="138.4" cy="139.7" r=".46"/>
<circle cx="146" cy="144.8" r=".46"/>
<circle cx="120.6" cy="120.7" r=".46"/>
<circle cx="54.6" cy="120.7" r=".46"/>
<circle cx="85.1" cy="120.7" r=".46"/>
<circle cx="115.6" cy="188" r=".46"/>
<circle cx="116.8" cy="188" r=".46"/>
<circle cx="91.4" cy="222.3" r=".46"/>
<circle cx="102.9" cy="214.6" r=".46"/>
<circle cx="83.8" cy="222.3" r=".46"/>
<circle cx="116.8" cy="214.6" r=".46"/>
<circle cx="299.7" cy="123.2" r=".46"/>
<circle cx="311.1" cy="123.2" r=".46"/>
<circle cx="316.2" cy="123.2" r=".46"/>
<circle cx="269.2" cy="137.2" r=".46"/>
<circle cx="299.7" cy="129.5" r=".46"/>
<circle cx="102.9" cy="144.8" r=".46"/>
<circle cx="110.5" cy="144.8" r=".46"/>
<circle cx="266.7" cy="123.2" r=".46"/>
<circle cx="269.2" cy="129.5" r=".46"/>
</g>
<g font-size="5.3" fill="#840000">
<text x="334.4" y="245.8">1868</text>
<text x="353.3" y="245.8">SPACE</text>
<text x="375.7" y="245.8">COOKIES</text>
</g>
<g font-size="3.5" fill="#0000c2">
<text x="57.3" y="86.1">Battery</text>
<text x="73.7" y="86.1">Backup</text>
<text x="90.3" y="86.1">Selector</text>
<text x="66.3" y="184.9">Power</text>
<text x="80.5" y="184.9">Indicator</text>
<text x="194.9" y="188.7">5V</text>
<text x="202.5" y="188.7">Power</text>
<text x="216.7" y="188.7">Supply</text>
</g>
<g font-size="2.8" fill="#840000">
<text x="312.8" y="260.3">Title:</text>
<text x="322.5" y="260.3">Pico</text>
<text x="331.3" y="260.3">Button</text>
<text x="343.3" y="260.3">Board</text>
</g>
<text font-size="2.3" fill="#006464" x="243.7" y="181.4">TPS54202-DCDC-Analysis</text>
<g font-size="2.1" fill="#840000">
<text x="312.8" y="256.1">File:</text>
<text x="312.8" y="253.4">Sheet:</text>
<text x="318.9" y="256.1">power-supply.kicad_sch</text>
<text x="321" y="253.4">/Power</text>
<text x="330.5" y="253.4">Supply/</text>
<text x="312.8" y="263.5">Size:</text>
<text x="319.5" y="263.5">B</text>
<text x="334.8" y="263.5">Date:</text>
<text x="341.8" y="263.5">2026-01-21</text>
<text x="397.8" y="263.7">Rev:</text>
<text x="404.2" y="263.7">1</text>
<text x="312.8" y="266.3">KiCad</text>
<text x="320.5" y="266.3">E.D.A.</text>
<text x="328.1" y="266.3">9.0.7</text>
<text x="397.8" y="266.3">Id:</text>
<text x="401.9" y="266.3">4/6</text>
</g>
<g font-size="1.8" fill="#840000">
<text x="35" y="11.9">1</text>
<text x="85" y="11.9">2</text>
<text x="135" y="11.9">3</text>
<text x="185" y="11.9">4</text>
<text x="235" y="11.9">5</text>
<text x="285" y="11.9">6</text>
<text x="335" y="11.9">7</text>
<text x="385" y="11.9">8</text>
<text x="10.3" y="35.9">A</text>
<text x="420.1" y="35.9">A</text>
<text x="10.3" y="85.9">B</text>
<text x="420.1" y="85.9">B</text>
<text x="10.3" y="135.9">C</text>
<text x="420.1" y="135.9">C</text>
<text x="10.3" y="185.9">D</text>
<text x="420.1" y="185.9">D</text>
<text x="10.3" y="235.9">E</text>
<text x="420.1" y="235.9">E</text>
<text x="35" y="269.3">1</text>
<text x="85" y="269.3">2</text>
<text x="135" y="269.3">3</text>
<text x="185" y="269.3">4</text>
<text x="235" y="269.3">5</text>
<text x="285" y="269.3">6</text>
<text x="335" y="269.3">7</text>
<text x="385" y="269.3">8</text>
</g>
<g font-size="1.8" fill="#0000c2">
<text x="18.7" y="25.5">Power</text>
<text x="18.7" y="29.6">packs.</text>
<text x="21.5" y="27.6">Allows</text>
<text x="25.5" y="25.5">supply</text>
<text x="28.6" y="27.6">use</text>
<text x="32.8" y="25.5">input</text>
<text x="33" y="27.6">of</text>
<text x="36.1" y="27.6">M12</text>
<text x="38.8" y="25.5">range:</text>
<text x="41.1" y="27.6">and</text>
<text x="45.7" y="27.6">M18</text>
<text x="47" y="25.5">8V</text>
<text x="50.8" y="27.6">Milwaukee</text>
<text x="53.2" y="25.5">25V</text>
<text x="61.5" y="27.6">battery</text>
<text x="18.7" y="35.8">Milwaukee</text>
<text x="21.5" y="33.7">Input</text>
<text x="27.4" y="33.7">power</text>
<text x="29.5" y="35.8">battery</text>
<text x="34.1" y="33.7">can</text>
<text x="37.2" y="35.8">pack</text>
<text x="38.7" y="33.7">be</text>
<text x="42.1" y="33.7">sourced</text>
<text x="42.8" y="35.8">an</text>
<text x="46.3" y="35.8">AC power</text>
<text x="50.7" y="33.7">from</text>
<text x="56.2" y="33.7">either</text>
<text x="56.5" y="35.8">adapter.</text>
<text x="18.7" y="39.9">the</text>
<text x="21.5" y="37.8">Voltage</text>
<text x="21.5" y="41.9">The</text>
<text x="22.9" y="39.9">AC adapter.</text>
<text x="25.9" y="41.9">battery</text>
<text x="29.7" y="37.8">of</text>
<text x="32.7" y="37.8">the</text>
<text x="33.6" y="41.9">pack</text>
<text x="36.8" y="37.8">battery</text>
<text x="39.2" y="41.9">is</text>
<text x="42" y="41.9">disabled</text>
<text x="44.6" y="37.8">pack</text>
<text x="50.2" y="37.8">may</text>
<text x="51.2" y="41.9">from</text>
<text x="55.2" y="37.8">be</text>
<text x="56.7" y="41.9">supplying</text>
<text x="58.6" y="37.8">higher</text>
<text x="65.7" y="37.8">than</text>
<text x="66.9" y="41.9">power</text>
<text x="18.7" y="43.9">whenever</text>
<text x="21.5" y="46">All</text>
<text x="25.1" y="46">inputs</text>
<text x="28.6" y="43.9">the</text>
<text x="32" y="46">are</text>
<text x="32.7" y="43.9">AC adapter</text>
<text x="36.2" y="46">protected</text>
<text x="44.6" y="43.9">is</text>
<text x="46.4" y="46">from</text>
<text x="47.4" y="43.9">greater</text>
<text x="51.9" y="46">reverse</text>
<text x="55.3" y="43.9">than</text>
<text x="59.9" y="46">polarity</text>
<text x="60.7" y="43.9">9V.</text>
<text x="159.1" y="130.9">200mA</text>
<text x="166.7" y="130.9">max</text>
<text x="218" y="132.4">7.2-7.7V</text>
<text x="227.9" y="132.4">Setpoint</text>
<text x="272.5" y="147.9">5.18V</text>
<text x="279" y="147.9">Setpoint</text>
<text x="283.2" y="173.6">Input:</text>
<text x="289.8" y="173.6">7.2</text>
<text x="294" y="173.6">to</text>
<text x="297" y="173.6">25V</text>
<text x="283.2" y="175.6">Output:</text>
<text x="283.2" y="177.7">Efficiency:</text>
<text x="283.2" y="179.7">f_sw:</text>
<text x="289" y="179.7">500kHz</text>
<text x="291.2" y="175.6">5V,</text>
<text x="294.2" y="177.7">89%</text>
<text x="295.3" y="175.6">1A</text>
<text x="87.6" y="253.1">GREEN -</text>
<text x="87.6" y="255.1">YELLOW -</text>
<text x="97.7" y="253.1">Power</text>
<text x="98.6" y="255.1">Power</text>
<text x="104.5" y="253.1">Present</text>
<text x="105.4" y="255.1">Present</text>
<text x="113.7" y="255.1">No</text>
<text x="117.4" y="255.1">Battery</text>
</g>
<g font-size="1.8" fill="#939391">
<text x="182.3" y="89.5">TP2</text>
<text x="118.8" y="116.2">TP3</text>
<text x="314.4" y="118.7">TP1</text>
</g>
<g font-size="1.8" fill="#725600">
<text x="41.7" y="94.8">+V_DC</text>
<text x="350.7" y="97.4">V_PS</text>
<text x="40.9" y="121.5">+V_BAT</text>
</g>
<g font-size="1.8" fill="#006464">
<text x="66.1" y="91.8">D19</text>
<text x="62.7" y="98.7">B340AE-13</text>
<text x="74.5" y="106.3">1.50k-1%-0805</text>
<text x="84.4" y="102.2">R35</text>
<text x="157.4" y="113.9">U6</text>
<text x="66.1" y="118.5">D18</text>
<text x="101.2" y="119.8" transform="rotate(-90 101.2 119.8)">1.50k-1%-0805</text>
<text x="105.3" y="117.5" transform="rotate(-90 105.3 117.5)">R36</text>
<text x="150.8" y="116.4">ITS41k0S-ME-N</text>
<text x="198.2" y="118.5">D13</text>
<text x="240.2" y="118">U2</text>
<text x="244.7" y="116.4">TPS54202DDC</text>
<text x="268" y="118">0.1uF-25V-10%-0805</text>
<text x="62.9" y="124.8">B340AE-13</text>
<text x="150" y="120.4">Vs</text>
<text x="165.1" y="120.4">OUT</text>
<text x="195" y="124.8">B340AE-13</text>
<text x="229.2" y="125.1">R19</text>
<text x="244.3" y="121.5">VIN</text>
<text x="253.5" y="121.5">BOOT</text>
<text x="255.7" y="124.1">SW</text>
<text x="269" y="120.2">C29</text>
<text x="279.4" y="121.5">5.6</text>
<text x="283.6" y="121.5">uH-20%-3.4A</text>
<text x="287.1" y="125.6">L1</text>
<text x="332.8" y="121">D10</text>
<text x="351" y="124.1">+5V</text>
<text x="156" y="130.6" transform="rotate(-90 156 130.6)">IN</text>
<text x="219.6" y="129.1">100k-1%-0805</text>
<text x="244.3" y="126.6">EN</text>
<text x="252.3" y="127.8" transform="rotate(-90 252.3 127.8)">GND</text>
<text x="256" y="126.6">FB</text>
<text x="286.3" y="128.9">R59</text>
<text x="329.6" y="127.4">B340AE-13</text>
<text x="96.7" y="135.7">D24</text>
<text x="136.8" y="136.7" transform="rotate(-90 136.8 136.7)">20k-1%-0805</text>
<text x="140.8" y="135.3" transform="rotate(-90 140.8 135.3)">R53</text>
<text x="276.7" y="132.9">100k-1%-0805</text>
<text x="285.8" y="136.8">C26</text>
<text x="96.3" y="138.3">5.6V</text>
<text x="209.1" y="139.2" transform="rotate(-90 209.1 139.2)">C1</text>
<text x="273.9" y="141.6">68pF-50V-5%-0805</text>
<text x="315" y="140.8">C3</text>
<text x="315" y="143.4">47uF-10%-16V-1210</text>
<text x="59.5" y="147.2">10uF-10%-50V-1206</text>
<text x="77.4" y="144.6">C22</text>
<text x="124.5" y="146.9">BSS123</text>
<text x="124.5" y="144.4">Q1</text>
<text x="160" y="146.9">BSS123</text>
<text x="160" y="144.4">Q2</text>
<text x="239.9" y="145.5" transform="rotate(-90 239.9 145.5)">R20</text>
<text x="271.6" y="145.5" transform="rotate(-90 271.6 145.5)">R18</text>
<text x="112.3" y="153.3">D15</text>
<text x="112.3" y="155.8">5.6V</text>
<text x="147.8" y="153.3">D23</text>
<text x="147.8" y="155.8">5.6V</text>
<text x="215.2" y="152.1" transform="rotate(-90 215.2 152.1)">10uF-10%-50V-1206</text>
<text x="235.8" y="154.5" transform="rotate(-90 235.8 154.5)">20k-1%-0805</text>
<text x="267.6" y="154.5" transform="rotate(-90 267.6 154.5)">13k-1%-0805</text>
<text x="101.2" y="160.8" transform="rotate(-90 101.2 160.8)">20k-1%-0805</text>
<text x="105.3" y="159.4" transform="rotate(-90 105.3 159.4)">R23</text>
<text x="136.8" y="160.8" transform="rotate(-90 136.8 160.8)">20k-1%-0805</text>
<text x="140.8" y="159.4" transform="rotate(-90 140.8 159.4)">R54</text>
<text x="83.1" y="167.2">GND</text>
<text x="100.8" y="167.2">GND</text>
<text x="108.5" y="167.2">GND</text>
<text x="118.6" y="167.2">GND</text>
<text x="136.4" y="167.2">GND</text>
<text x="144" y="167.2">GND</text>
<text x="154.2" y="167.2">GND</text>
<text x="208.8" y="167.2">GND</text>
<text x="235.5" y="167.2">GND</text>
<text x="249.4" y="167.2">GND</text>
<text x="267.2" y="167.2">GND</text>
<text x="309.1" y="167.2">GND</text>
<text x="113.5" y="180.9">+5V</text>
<text x="106.7" y="193">D12A</text>
<text x="106.7" y="195.5">PWR</text>
<text x="130.8" y="193">D12B</text>
<text x="130.8" y="195.5">PWR</text>
<text x="86.2" y="210.2" transform="rotate(-90 86.2 210.2)">R61</text>
<text x="101.4" y="213.8" transform="rotate(-90 101.4 213.8)">1.50k-1%-0805</text>
<text x="104.7" y="211.7" transform="rotate(-90 104.7 211.7)">R63</text>
<text x="115.2" y="212.9" transform="rotate(-90 115.2 212.9)">10k-1%-0805</text>
<text x="119.2" y="211.5" transform="rotate(-90 119.2 211.5)">R65</text>
<text x="125.6" y="212.5" transform="rotate(-90 125.6 212.5)">1.50k-1%-0805</text>
<text x="128.9" y="210.4" transform="rotate(-90 128.9 210.4)">R62</text>
<text x="82.1" y="219.8" transform="rotate(-90 82.1 219.8)">100k-1%-0805</text>
<text x="106.7" y="221.8">Q4</text>
<text x="106.7" y="224.4">BSS123</text>
<text x="130.8" y="225.7">BSS123</text>
<text x="130.8" y="223.1">Q3</text>
<text x="86.2" y="229.3" transform="rotate(-90 86.2 229.3)">R60</text>
<text x="82.1" y="238.9" transform="rotate(-90 82.1 238.9)">100k-1%-0805</text>
<text x="95.4" y="234.4" transform="rotate(-90 95.4 234.4)">C28</text>
<text x="81.8" y="244.7">GND</text>
<text x="89" y="245.4" transform="rotate(-90 89 245.4)">0.1uF-25V-10%-0805</text>
<text x="89.4" y="244.7">GND</text>
<text x="100.8" y="244.7">GND</text>
<text x="125" y="244.7">GND</text>
</g>
<g font-size="1.8" fill="#a90000">
<text x="150.4" y="122.6">2</text>
<text x="166.3" y="122.6">3</text>
<text x="241.9" y="120.4">3</text>
<text x="241.9" y="125.5">5</text>
<text x="259.6" y="120.4">6</text>
<text x="259.6" y="122.9">2</text>
<text x="259.6" y="125.5">4</text>
<text x="158.2" y="130.2" transform="rotate(-90 158.2 130.2)">1</text>
<text x="251.2" y="130.2" transform="rotate(-90 251.2 130.2)">1</text>
<text x="120.4" y="141.7" transform="rotate(-90 120.4 141.7)">3</text>
<text x="156" y="141.7" transform="rotate(-90 156 141.7)">3</text>
<text x="113.6" y="144.5">1</text>
<text x="120.4" y="149.3" transform="rotate(-90 120.4 149.3)">2</text>
<text x="149.2" y="144.5">1</text>
<text x="156" y="149.3" transform="rotate(-90 156 149.3)">2</text>
<text x="95.8" y="222">1</text>
<text x="102.6" y="219.1" transform="rotate(-90 102.6 219.1)">3</text>
<text x="126.7" y="220.4" transform="rotate(-90 126.7 220.4)">3</text>
<text x="102.6" y="226.8" transform="rotate(-90 102.6 226.8)">2</text>
<text x="119.9" y="223.3">1</text>
<text x="126.7" y="228" transform="rotate(-90 126.7 228)">2</text>
</g>
<g font-size="1.8" fill="#0f0f0f">
<text x="185.4" y="120.3">V_PS</text>
<text x="321.3" y="122.8">5V_PS</text>
</g>
<g font-size="1.8" fill="#840084">
<text x="106.8" y="144" transform="rotate(-90 106.8 144)">MMBZ5232BLT1G</text>
<text x="108.8" y="161.8" transform="rotate(-90 108.8 161.8)">MMBZ5232BLT1G</text>
<text x="144.4" y="161.8" transform="rotate(-90 144.4 161.8)">MMBZ5232BLT1G</text>
</g>
</svg>
